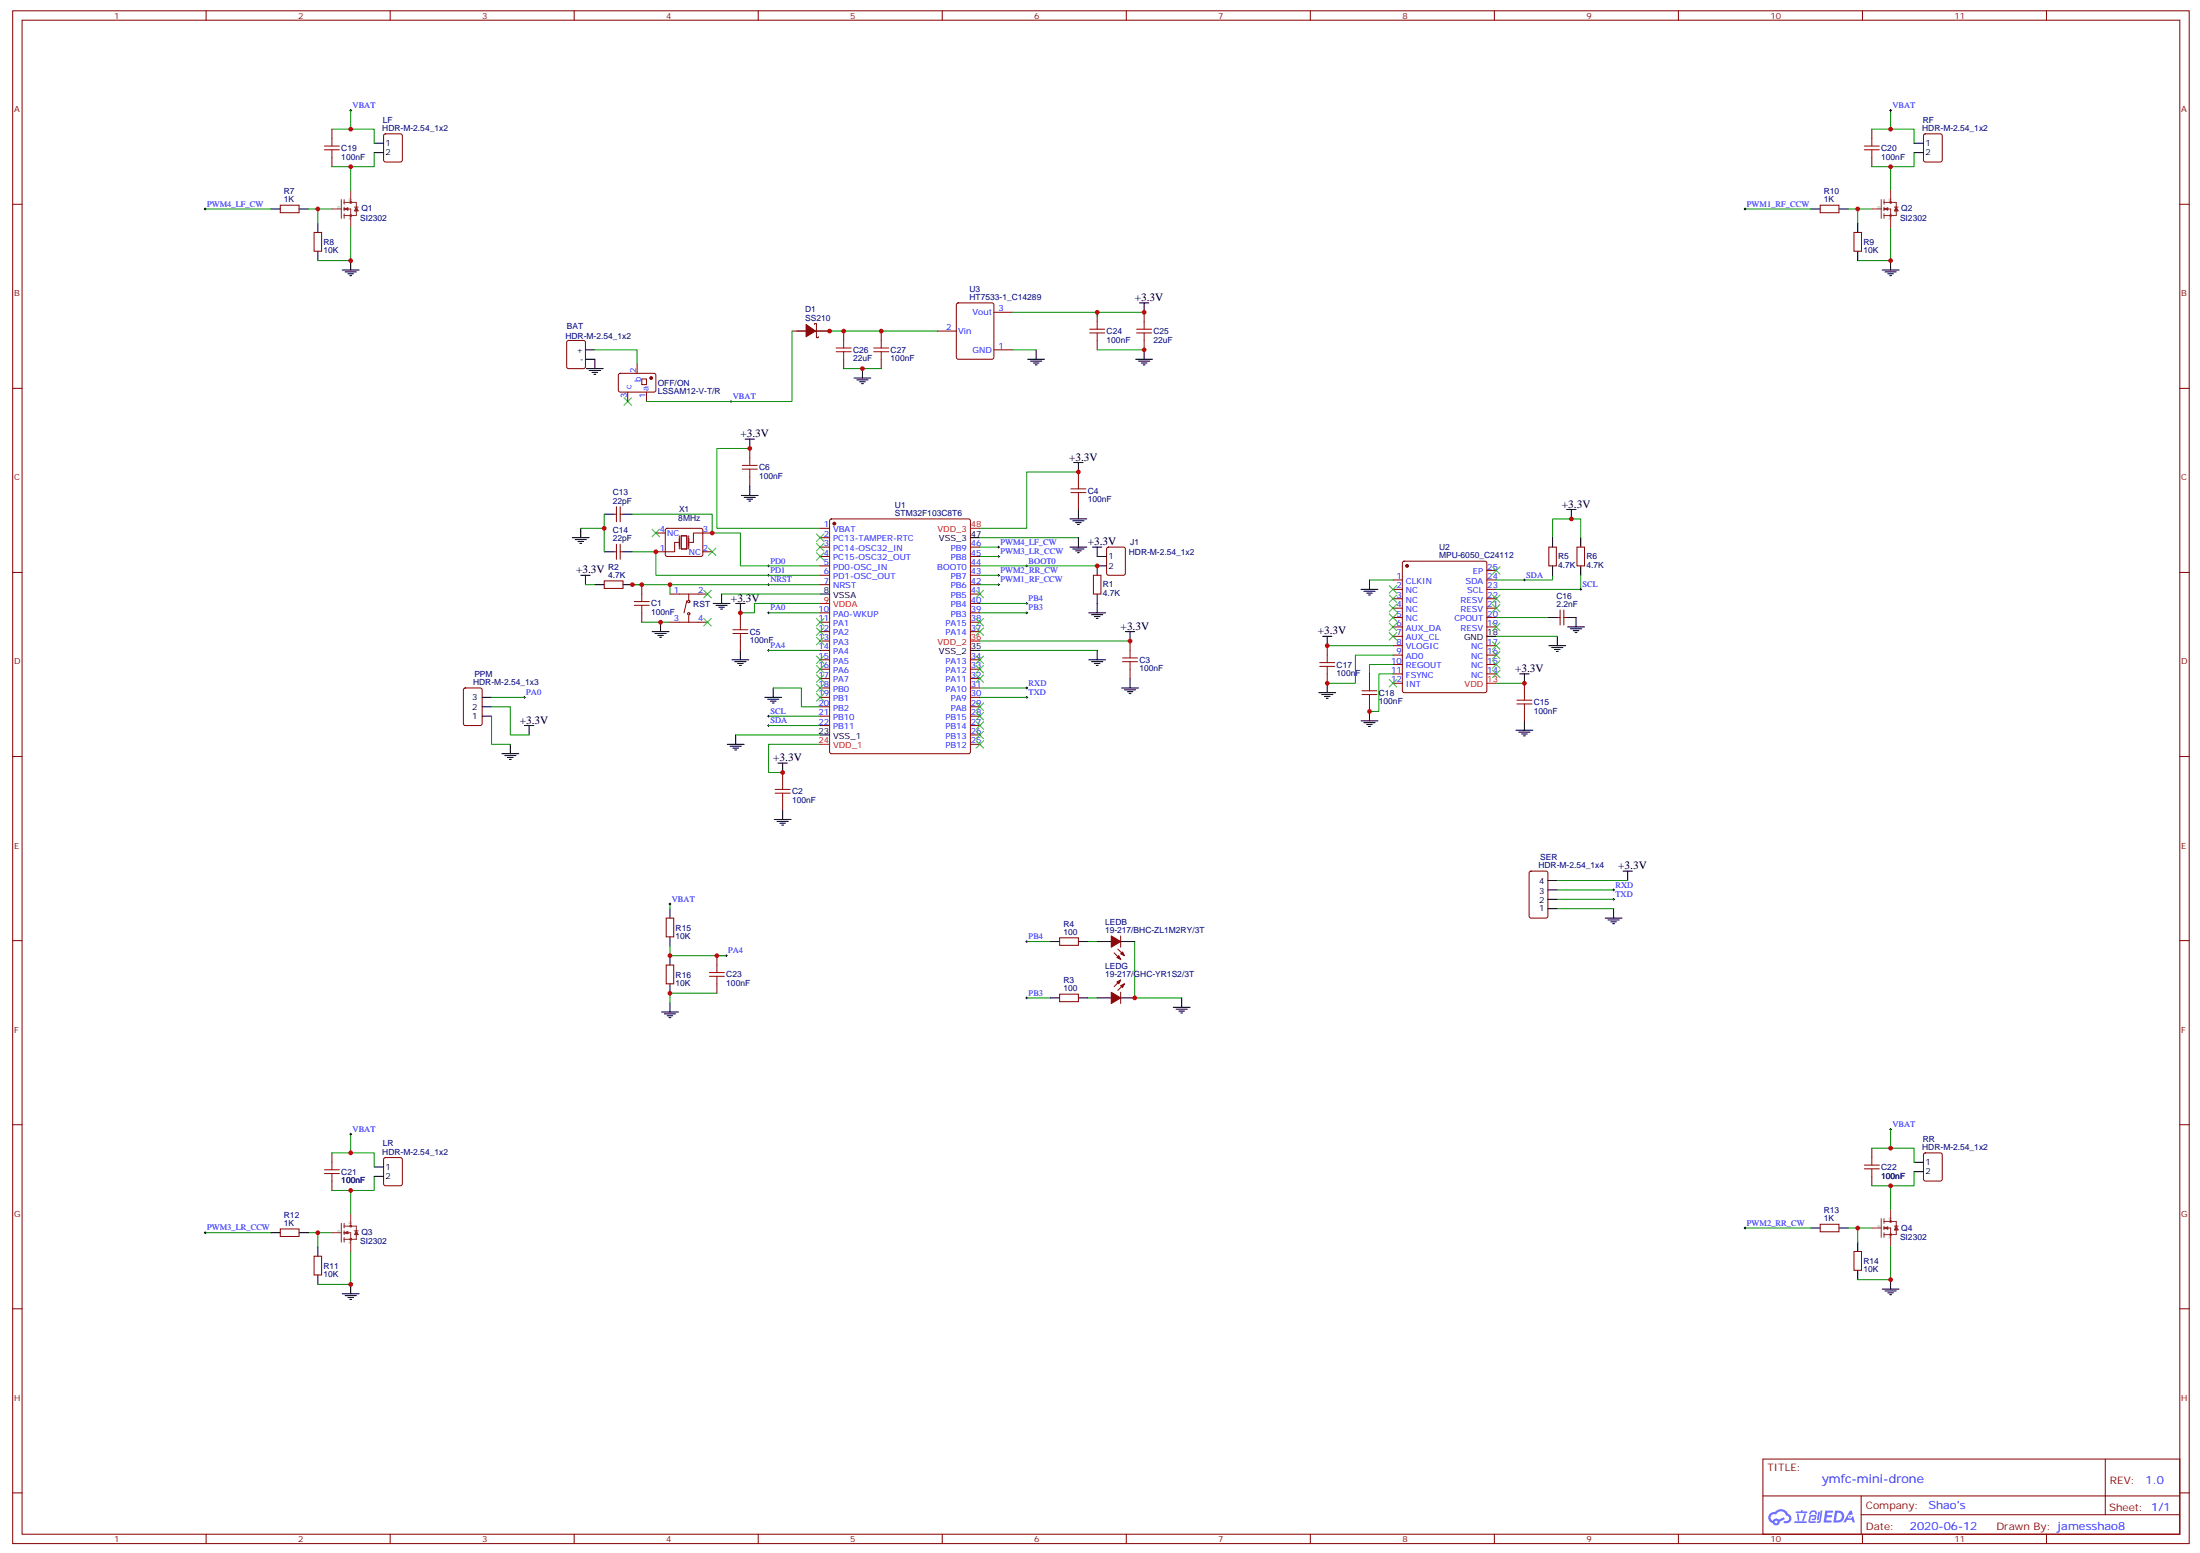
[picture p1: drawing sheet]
<svg xmlns="http://www.w3.org/2000/svg" width="827mm" height="583mm" viewBox="0 0 827 583" stroke-linecap="round" stroke-linejoin="round" font-family="sans-serif">
<g fill="none" stroke="#870000" stroke-width=".38">
<path d="M4.8 4.1h817.7v575.7h-817.7zM8.3 7.6h810.7v568.7h-810.7zM77.4 4.1v3.5M146.6 4.1v3.5M215.7 4.1v3.5M284.9 4.1v3.5M354 4.1v3.5M423.2 4.1v3.5M492.3 4.1v3.5M561.4 4.1v3.5M630.6 4.1v3.5M699.7 4.1v3.5"/>
<path d="M768.9 4.1v3.5M4.8 76.7h3.5M819 76.7h3.5M4.8 145.9h3.5M819 145.9h3.5M4.8 215h3.5M819 215h3.5M4.8 284.2h3.5M819 284.2h3.5M4.8 353.3h3.5M819 353.3h3.5M4.8 422.5h3.5"/>
<path d="M819 422.5h3.5M4.8 491.6h3.5M819 491.6h3.5M662.3 548h156.7v28.3h-156.7zM791 548.1v20.8M4.8 560.7h3.5M77.4 576.3v3.5M146.6 576.3v3.5M215.7 576.3v3.5M284.9 576.3v3.5M354 576.3v3.5M423.2 576.3v3.5"/>
<path d="M492.3 576.3v3.5M561.4 576.3v3.5M630.6 576.3v3.5M662.4 561.9h156.4M699.3 568.9h119.5M699.3 561.9v14.1M699.7 576.3v3.5M768.9 576.3v3.5M819 560.7h3.5"/>
</g>
<g fill="#5487ff">
<path d="M685.8 567.4l2.9 .2-.2 .5-1.9 .1-.2 .9h1.7l.3 .4-.4 .4h-1.7l-.2 1.2h1.9l.2 .4-.2 .3-2.9 .1z"/>
<path d="M695 567.4h.7l.4 1.4-.7 .3a.74 .74 0 0 0-1.1 .3 .74 .74 0 0 0 .5 1 .74 .74 0 0 0 1-.7l.5-.2 .6 2.3h-.9l-.2-.9h-1.8l-.5 .9h-1z"/>
<path d="M683.1 567.8h.6l-.4 3a.31 .31 0 0 1-.3 .2 .31 .31 0 0 1-.3-.3z"/>
<path d="M684 567.3h.7l-.6 4a.89 .89 0 0 1-.6 .7 .89 .89 0 0 1-.9-.3l.9-.4z"/>
<path d="M680.4 567.5l1.8-.1 .5 1.4h-.6l-.4-.9h-.9l-.6 .9h-.5z"/>
<path d="M680 569.2l1.9-.2a1.1 1.1 0 0 1 .4 1.1 1.1 1.1 0 0 1-.8 .9h-.6a.29 .29 0 0 1-.3-.3 .29 .29 0 0 1 .4-.3h.6l.2-.8-1.4 .1-.3 1.7h1.9a.29 .29 0 0 1 .3 .4 .29 .29 0 0 1-.4 .2h-1.9l-.5-.3z"/>
<path d="M674.2 571.4h4.4a.3 .3 0 0 1 .2 .4 .3 .3 0 0 1-.3 .2h-4.2z"/>
<path d="M677.9 568.5h.6a3.6 3.6 0 0 1-1.2 2.8l-.2-.3z"/>
<path d="M675.1 568.6h.6l.3 2.3-.2 .4-.4-.3z"/>
<path d="M674.7 567.7h1.9l.2-.5h.5l-.1 .5h1.6a.29 .29 0 0 1 .3 .3 .29 .29 0 0 1-.4 .3h-3.9z"/>
<path d="M689.4 567.4l-.6 4.5h1.5a2.27 2.27 0 0 0 2.6-2.3 2.27 2.27 0 0 0-2.7-2.2zM690.2 568.2a1.54 1.54 0 0 1 1.8 1.7 1.54 1.54 0 0 1-2.2 1.2z"/>
<path d="M665 568.5a2.09 2.09 0 0 0 1 3.6 1.37 1.37 0 0 0 1.6 .8 1.37 1.37 0 0 0 1.1-1.4l1.9-.9-.4-.7-1.9 .9a1.4 1.4 0 0 0-2.3 .4 1.32 1.32 0 0 1-.6-1.8 1.32 1.32 0 0 1 1.9-.5 2.02 2.02 0 0 1 2.1-1.2 2.02 2.02 0 0 1 1.7 1.6 1.09 1.09 0 0 1 1.1 1.3 1.09 1.09 0 0 1-1.6 .7 .41 .41 0 0 0-.5 .4 .41 .41 0 0 0 .4 .4 1.89 1.89 0 0 0 2.4-1.1 1.89 1.89 0 0 0-1.2-2.4 2.98 2.98 0 0 0-5-.7l-1 .2zM666.8 571.7a.52 .52 0 0 1 1 0 .52 .52 0 0 1-1 0z"/>
<circle cx="695" cy="569.7" r=".28"/>
</g>
<g fill="none" stroke="#870000" stroke-width=".38">
<path d="M124.7 48.5v3.5M124.7 59.1v3.5M144.3 50.5l.5-.2h5.7l.6 .4 .1 9.4-.5 .7-5.9 .1-.6-.5-.1-9.4zM703.3 48.5v3.5M703.3 59.1v3.5M722.9 50.5l.5-.2h5.6l.7 .4v9.4l-.4 .7-5.9 .1-.7-.5v-9.4zM105.3 77.1h7.1v2.8h-7.1zM683.9 77.1h7v2.8h-7zM118 87.3h2.8v7.1h-2.8zM696.6 87.3h2.8v7.1h-2.8zM359.5 114l.5-.2h12.7l.7 .4v20l-.4 .7h-13l-.6-.4-.1-20zM373.4 117.3h7.1"/>
<path d="M412.2 117.3v3.5M429.9 117.3v3.5M213.1 128.1l.5-.2h5.7l.6 .4 .1 9.5-.5 .6-5.9 .1-.6-.5-.1-9.4zM239.4 136.7v3.5M297.6 124.4h5.3M306 121.9v-.4h.7v5.3h.7v-.3M306.4 124.4h5.3M317 124.4v3.5M317 134.9v3.6M331.1 124.4v3.5M331.1 134.9v3.6M352.2 124.4h7.1"/>
<path d="M373.4 131.4h7.1M412.2 127.9v3.5M429.9 127.9v3.5M232.5 140.4l.5-.2 13 .1 .4 .6-.1 6-.6 .4-13-.1-.4-.6v-5.7zM235.8 147.3v3.5M241.1 142.3h1.8v2.2h-1.8zM242.9 147.3v3.5M281.7 168.5v3.5M281.7 179v3.6M405.2 177.3v3.5M230.5 193.1h1.1M231.6 190.3v5.7"/>
<path d="M233 190.3v5.7M233 193.1h1.1M250.2 198.6l.4-.2h12.7l.5 .2 .3 .5-.1 9.5-.7 .4h-12.9l-.5-.7v-9.2zM308.2 198.4h3.5M311.9 195.1l.5-.2h51.5l.6 .4 .1 87.1-.5 .6-51.7 .1-.7-.5v-87zM405.2 187.9v3.5M227 218.2h7.1v2.8h-7.1zM230.5 207.3h1.1M231.6 204.4v5.7M233 204.4v5.7M233 207.3h1.1M241.1 219.6v3.5"/>
<path d="M246.4 200.2h3.5M253.5 203.7v3.6h-7.1M264.1 207.3h3.5M267.6 200.2h-7.1v3.5M308.2 202h3.5M308.2 205.5h3.5M308.2 209h3.5M308.2 212.5h3.5M308.2 216.1h3.5M308.2 219.6h3.5M364.6 205.5h3.5M364.6 209h3.5"/>
<path d="M364.6 212.5h3.5M364.6 216.1h3.5M364.6 219.6h3.5M410.8 216.1h2.8v7h-2.8zM416 205.7l.5-.2h5.6l.6 .4 .1 9.5-.5 .6-5.8 .1-.7-.5-.1-9.4zM523.3 217.8h3.6M527.1 211l.5-.2h30.3l.7 .4v48.3l-.4 .6-30.6 .1-.7-.5v-48.2zM558.6 217.8h3.6M558.6 214.3h3.6M581.9 205.5h2.8v7h-2.8zM592.5 205.5h2.8v7h-2.8zM241.1 230.2v3.5"/>
<path d="M251.7 233.7h14.1M251.7 223.1h14.1M258.1 225.6l-1.1 4.6M258.8 223.1v2.5M258.8 231.2v2.5M278.2 230.2v3.5M308.2 230.2h3.5M308.2 233.7h3.5M308.2 237.2h3.5M364.6 230.2h3.5M364.6 233.7h3.5M364.6 237.2h3.5"/>
<path d="M364.6 226.7h3.5M364.6 223.1h3.5M523.3 221.4h3.6M523.3 224.9h3.6M523.3 228.4h3.6M523.3 232h3.6M523.3 235.5h3.6M523.3 239h3.6M558.6 221.4h3.6M558.6 224.9h3.6M558.6 228.4h3.6M558.6 232h3.6"/>
<path d="M558.6 235.5h3.6M585.1 232h1M586.1 229.1v5.7M587.6 232h1M587.6 229.1v5.7M174.3 258.6l.5-.2h5.6l.7 .4 .1 13-.5 .7h-5.9l-.6-.4-.1-13zM278.2 240.8v3.5M308.2 240.8h3.5M308.2 244.3h3.5M308.2 247.8h3.5M308.2 251.4h3.5M308.2 254.9h3.5"/>
<path d="M308.2 258.4h3.5M364.6 247.8h3.5M364.6 251.4h3.5M364.6 254.9h3.5M364.6 258.4h3.5M424.6 240.8v3.5M424.6 251.4v3.5M498.7 242.5v3.6M498.7 253.1v3.5M514.5 253.1v3.5M523.3 242.5h3.6M523.3 246.1h3.6"/>
<path d="M523.3 249.6h3.6M523.3 253.1h3.6M523.3 256.6h3.6M558.6 242.5h3.6M558.6 246.1h3.6M558.6 249.6h3.6M558.6 253.1h3.6M572.7 256.6v3.6M308.2 261.9h3.5M308.2 265.5h3.5M308.2 269h3.5M308.2 272.5h3.5"/>
<path d="M364.6 261.9h3.5M364.6 265.5h3.5M364.6 269h3.5M364.6 272.5h3.5M364.6 279.6h3.5M364.6 276h3.5M514.5 263.7v3.5M572.7 267.2v3.6M294 290.2v3.5M294 300.7v3.6M574.7 327.4l.5-.2h5.6l.7 .4 .1 16.5-.5 .7h-5.9l-.6-.4-.1-16.5zM250.3 344.8h2.8v7.1h-2.8z"/>
<path d="M269.3 359v3.5M398.1 352.2h7.1v2.9h-7.1zM418.6 357.9l2.4 2.5M420 356.5l2.5 2.5M421 351.5v4.3M250.3 362.5h2.8v7h-2.8zM269.3 369.5v3.6M398.1 373.4h7.1v2.8h-7.1zM421 368.1l-2.4 2.5M421 372.7v4.2M422.5 369.5l-2.5 2.5M124.7 433v3.6"/>
<path d="M144.3 435l.5-.2h5.7l.6 .4 .1 9.5-.5 .6-5.9 .1-.6-.5-.1-9.4zM703.3 431.3v3.5M722.9 433.2l.5-.2h5.6l.7 .5v9.4l-.4 .7h-5.9l-.7-.4v-9.5zM124.7 443.6v3.5M683.9 459.8h7v2.9h-7zM703.3 441.9v3.5M105.3 461.6h7.1v2.8h-7.1zM118 471.8h2.8v7.1h-2.8zM696.6 470.1h2.8v7h-2.8z"/>
<circle cx="258.8" cy="226" r=".44"/>
<circle cx="258.8" cy="230.5" r=".44"/>
</g>
<g fill="#870000" stroke="#870000" stroke-width=".38">
<path d="M417.5 372.7l3.5 2.1-3.5 2.1z"/>
<path d="M421 370.2l1.5-.7-.8 1.4z"/>
<path d="M419.6 368.8l1.4-.7-.7 1.4z"/>
<path d="M417.5 351.5l3.5 2.2-3.5 2.1z"/>
<path d="M421 358.2l.7-.7 .8 1.5z"/>
<path d="M419.6 359.7l.7-.7 .7 1.4z"/>
<path d="M302.9 121.9l3.5 2.5-3.5 2.1z"/>
<circle cx="313.4" cy="196.7" r=".53"/>
<circle cx="528.6" cy="212.5" r=".53"/>
<circle cx="244.7" cy="142" r=".53"/>
</g>
<g fill="none" stroke="#000" stroke-width=".38">
<path d="M131.4 41.5h.7M131.8 41.1v.7M140.6 53.8h3.5M140.6 57.3h3.5M710 41.5h.7M710.3 41.1v.7M719.1 53.8h3.6M719.1 57.3h3.6M76.7 78.5h.7M77.1 78.1v.7M101.8 78.5h3.5M112.4 78.5h3.5"/>
<path d="M655.3 78.5h.7M655.6 78.1v.7M680.3 78.5h3.6M690.9 78.5h3.5M119.4 83.8v3.5M119.4 94.4v3.5M131.8 97.9v3.5M698 83.8v3.5M698 94.4v3.5M710.3 97.9v3.5M128.6 101.4h6.3M129.6 102.1h4.3"/>
<path d="M130.7 102.8h2.1M131.4 103.5h.7M428.1 113.8h3.5M429.9 113.8v3.5M707.1 101.4h6.4M708.2 102.1h4.2M709.3 102.8h2.1M710 103.5h.7M220 134.9h3.5v3.6M220 131.4h3.5M220.3 138.5h6.4M221.4 139.2h4.2"/>
<path d="M222.4 139.9h2.1M324 138.5v3.5M386.1 134.9h6.4M387.2 135.6h4.2M388.2 136.3h2.1M388.9 137.1h.7M389.3 131.4v3.5M426.7 134.9h6.3M427.7 135.6h4.3M428.8 136.3h2.1M429.5 137.1h.7M429.9 131.4v3.5"/>
<path d="M223.1 140.6h.7M274.3 150.8h.7M274.6 150.5v.7M320.9 142h6.3M321.9 142.7h4.2M323 143.4h2.1M323.7 144.1h.7M279.9 164.9h3.6M281.7 164.9v3.6M403.4 173.7h3.5M405.2 173.7v3.6M218.2 198.4v3.6"/>
<path d="M227 193.1h3.5M234.1 193.1h3.5M278.5 186.1h6.4M279.6 186.8h4.2M280.6 187.5h2.2M281.3 188.2h.7M281.7 182.6v3.5M402 194.9h6.3M403 195.6h4.3M404.1 196.3h2.1M404.8 197h.7M405.2 191.4v3.5"/>
<path d="M588.6 191.4h3.5M590.4 191.4v3.5M215 202h6.4M216.1 202.7h4.2M217.1 203.4h2.2M217.8 204.1h.7M218.2 216.1h3.5M220 216.1v3.5M223.5 219.6h3.5M227 207.3h3.5M234.1 219.6h3.5M234.1 207.3h3.5"/>
<path d="M288.4 219.6h.7M288.4 216.1h.7M288.4 212.5h.7M288.7 212.2v.7M288.7 215.7v.7M288.7 219.3v.7M364.6 202h3.5M374.8 219.6h.7M374.8 216.1h.7M374.8 209h.7M374.8 205.5h.7M375.2 205.1v.7"/>
<path d="M375.2 208.7v.7M375.2 215.7v.7M375.2 219.3v.7M385.4 212.5h.7M385.8 212.2v.7M402 205.5h6.3M403 206.2h4.3M404.1 206.9h2.1M404.8 207.6h.7M405.2 202v3.5M410.5 205.5h3.5M412.2 205.5v3.5h3.5"/>
<path d="M415.7 212.5h-3.5v3.6M514.5 217.8v3.6M572.4 217.8h.7M572.7 217.5v.7M583.3 202v3.5M583.3 212.5v3.6M593.9 202v3.5M593.9 212.5v3.6M245 237.2h6.4M246.1 237.9h4.2M247.1 238.7h2.1M247.8 239.4h.7"/>
<path d="M248.2 233.7v3.5M267.9 226.7h6.4M269 227.4h4.2M270.1 228.1h2.1M270.8 228.8h.7M271.1 223.1v3.6M276.4 226.7h3.5M278.2 226.7v3.5M288.4 230.2h.7M288.7 229.8v.7M308.2 223.1h3.5M385.4 230.2h.7"/>
<path d="M385.4 226.7h.7M385.8 226.3v.7M385.8 229.8v.7M409 230.2h6.4M410.1 230.9h4.2M411.2 231.6h2.1M411.9 232.3h.7M412.2 223.1v7.1M422.8 237.2h3.5M424.6 237.2v3.6M496.9 239h3.5M498.7 239v3.5"/>
<path d="M511.4 221.4h6.3M512.4 222.1h4.2M513.5 222.8h2.1M514.2 223.5h.7M558.6 239h3.6M581.6 232h3.5M585.1 239v3.5M588.6 232h3.5v3.5M589 235.5h6.3M590 236.2h4.3M591.1 236.9h2.1M591.8 237.6h.7"/>
<path d="M593.5 221.4h.8M593.9 221v.7M275 247.8h6.3M276 248.5h4.3M277.1 249.2h2.1M277.8 249.9h.7M278.2 244.3v3.5M288.4 244.3h.7M288.7 243.9v.8M290.5 258.4v3.5M364.6 244.3h3.5M385.4 258.4h.7"/>
<path d="M385.8 258.1v.7M409 247.8h6.4M410.1 248.5h4.2M411.2 249.2h2.1M411.9 249.9h.7M412.2 244.3v3.5M421.4 258.4h6.3M422.5 259.1h4.2M423.5 259.8h2.1M424.6 254.9v3.5M498.7 256.6v3.6M571 253.1h3.5"/>
<path d="M572.7 253.1v3.5M581.9 242.5h6.4M583 243.2h4.2M584 243.9h2.1M584.7 244.7h.7M181.2 261.9h3.5M181.2 269h3.5M181.2 265.5h3.5M191.7 279.6v3.5M196.7 261.9h.7M197 272.5h3.6M197 261.6v.7"/>
<path d="M198.8 272.5v3.5M273.2 279.6h6.4M276.4 276v3.6M287.3 261.9h6.4M288.4 269h.7M288.4 272.5h.7M288.4 262.6h4.2M288.7 268.6v.7M288.7 272.2v.7M289.5 263.3h2.1M290.2 264.1h.7M308.2 276h3.5"/>
<path d="M385.4 261.9h.7M385.8 261.6v.7M424.2 260.5h.7M495.5 260.2h6.3M496.5 260.9h4.3M497.6 261.6h2.1M498.3 262.3h.7M511.4 270.8h6.3M512.4 271.5h4.2M513.5 272.2h2.1M514.2 272.9h.7M514.5 267.2v3.6"/>
<path d="M569.6 274.3h6.3M570.6 275h4.3M571.7 275.7h2.1M572.4 276.4h.7M572.7 270.8v3.5M188.6 283.1h6.3M189.6 283.8h4.3M190.7 284.5h2.1M191.4 285.2h.7M274.3 280.3h4.2M275.3 281h2.2M276 281.7h.8"/>
<path d="M292.3 286.6h3.5M294 286.6v3.6M290.9 307.8h6.3M291.9 308.5h4.3M293 309.2h2.1M293.7 309.9h.7M294 304.3v3.5M251.4 339.5h.7M251.7 339.2v.7M581.6 337.8h3.5M581.6 334.3h3.5M581.6 330.7h3.5"/>
<path d="M605.9 337.8h.7M605.9 334.3h.7M606.2 333.9v.7M606.2 337.4v.7M609.8 327.2h3.5M611.5 327.2v3.5M251.7 341.3v3.5M251.7 351.9v3.5M251.7 359v3.5M272.5 359h.7M272.9 358.6v.7M385.4 353.7h.7"/>
<path d="M385.8 353.3v.7M394.6 353.7h3.5M405.2 353.7h3.5M412.2 353.7h5.3M421 353.7h5.3M581.6 341.3h3.5M603.1 344.8h6.3M604.1 345.5h4.3M605.2 346.3h2.1M605.9 347h.7M606.2 341.3v3.5M251.7 369.5v3.6"/>
<path d="M251.7 376.6v3.5M385.4 374.8h.7M385.8 374.5v.7M394.6 374.8h3.5M405.2 374.8h3.5M412.2 374.8h5.3M421 374.8h5.3M440.8 378.4h6.3M441.9 379.1h4.2M442.9 379.8h2.1M444 374.8v3.6M248.5 380.1h6.4"/>
<path d="M249.6 380.8h4.2M250.6 381.5h2.2M251.4 382.2h.7M443.6 380.5h.7M131.4 426h.7M131.8 425.6v.7M140.6 438.3h3.5M710 424.2h.7M710.3 423.9v.7M719.1 436.6h3.6M140.6 441.9h3.5M719.1 440.1h3.6"/>
<path d="M76.7 463h.7M77.1 462.7v.7M101.8 463h3.5M112.4 463h3.5M119.4 468.3v3.5M119.4 478.9v3.5M655.3 461.3h.7M655.6 460.9v.7M680.3 461.3h3.6M690.9 461.3h3.5M698 466.5v3.6M698 477.1v3.6"/>
<path d="M128.6 486h6.3M129.6 486.7h4.3M130.7 487.4h2.1M131.4 488.1h.7M131.8 482.4v3.6M707.1 484.2h6.4M708.2 484.9h4.2M709.3 485.6h2.1M710 486.3h.7M710.3 480.7v3.5"/>
</g>
<path d="M364.6 198.4h3.5M308.2 226.7h3.5M364.6 240.8h3.5M558.6 256.6h3.6M308.2 279.6h3.5" fill="none" stroke="#f00" stroke-width=".38"/>
<g fill="none" stroke="#008700" stroke-width=".38">
<path d="M124.7 48.5h15.9v5.3M131.8 41.5v7M140.6 57.3v5.3h-15.9M703.3 48.5h15.8v5.3M710.3 41.5v7M719.1 57.3v5.3h-15.8M77.1 78.5h24.7M115.9 78.5h8.8M119.4 78.5v5.3M131.8 62.6v8.8M655.6 78.5h24.7M694.4 78.5h8.9"/>
<path d="M698 78.5v5.3M710.3 62.6v8.8M131.8 85.5v12.4h-12.4M710.3 85.5v12.4h-12.3M380.5 117.3h31.7M429.9 117.3h-17.7v1.8M223.5 131.4h15.9v5.3M297.6 124.4v26.4h-54.7M299.3 124.4h52.9M317 138.5h14.1M380.5 131.4h8.8M412.2 131.4h17.7"/>
<path d="M281.7 168.5h-12.4v29.9h38.9M405.2 177.3h-19.4v21.1h-17.7M218.2 198.4h8.8M227 193.1v14.2M237.6 193.1h30v7.1h10.6v12.3h30M220 219.6h3.5M237.6 207.3h8.8v8.8h61.8M237.6 219.6h70.6M251.7 219.6v3.5M368.1 202h37.1M368.1 219.6h7.1M368.1 216.1h7.1"/>
<path d="M368.1 209h7.1M368.1 205.5h7.1M368.1 212.5h44.1M514.5 217.8h8.8M583.3 216.1v1.7h-21.1M583.3 202v-7.1h10.6v7.1M593.9 216.1v5.3h-31.7M241.1 233.7h10.6M271.1 223.1h37.1M288.7 230.2h19.5M308.2 226.7h-24.7v3.5h-5.3M368.1 230.2h17.7"/>
<path d="M368.1 226.7h17.7M562.2 232h19.4M562.2 239h22.9M288.7 244.3h19.5M290.5 258.4h10.6v7.1h7.1M368.1 244.3h44.1M368.1 240.8h56.5M368.1 258.4h17.7M498.7 242.5h24.6M523.3 246.1h-14.1v10.5h-10.5M523.3 249.6h-8.8v3.5M523.3 253.1h-5.2v14.1h-3.6"/>
<path d="M562.2 256.6h10.5M184.7 269v10.6h7M184.7 265.5h7v10.5h7.1M184.7 261.9h12.3M276.4 276h31.8M288.7 269h19.5M288.7 272.5h19.5M308.2 279.6h-19.5v10.6h5.3M368.1 261.9h17.7M251.7 339.5v1.8M585.1 330.7h26.4M585.1 337.8h21.1"/>
<path d="M585.1 334.3h21.1M251.7 355.4v3.6h21.2h-3.6M385.8 353.7h8.8M408.7 353.7h3.5M426.3 353.7v21.1h17.7M585.1 341.3h21.1M269.3 373.1h-17.6v3.5M385.8 374.8h8.8M408.7 374.8h3.5M124.7 433h15.9v5.3M131.8 426v7M703.3 431.3h15.8v5.3"/>
<path d="M710.3 424.2v7.1M131.8 447.1v8.9M140.6 441.9v5.2h-15.9M710.3 445.4v8.8M719.1 440.1v5.3h-15.8M77.1 463h24.7M115.9 463h8.8M119.4 463v5.3M131.8 470.1v12.3h-12.4M655.6 461.3h24.7M694.4 461.3h8.9M698 461.3v5.2"/>
<path d="M710.3 468.3v12.4h-12.3"/>
</g>
<g fill="none" stroke="#3c3" stroke-width=".38">
<path d="M234.4 149.4l2.8 2.8M237.2 149.4l-2.8 2.8M245 198.8l2.8 2.8M247.8 198.8l-2.8 2.8M266.2 205.8l2.8 2.9M269 205.8l-2.8 2.9M306.7 200.6l2.9 2.8M306.7 204.1l2.9 2.8M306.7 207.6l2.9 2.8M309.6 200.6l-2.9 2.8M309.6 204.1l-2.9 2.8M309.6 207.6l-2.9 2.8"/>
<path d="M521.9 220l2.9 2.8M524.8 220l-2.9 2.8M560.7 212.9l2.9 2.8M563.6 212.9l-2.9 2.8M264.4 221.7l2.8 2.8M264.4 232.3l2.8 2.8M267.2 221.7l-2.8 2.8M267.2 232.3l-2.8 2.8M306.7 232.3l2.9 2.8M306.7 235.8l2.9 2.9M306.7 239.4l2.9 2.8M309.6 232.3l-2.9 2.8"/>
<path d="M309.6 235.8l-2.9 2.9M309.6 239.4l-2.9 2.8M366.7 235.8l2.8 2.9M366.7 232.3l2.8 2.8M366.7 221.7l2.8 2.8M369.5 235.8l-2.8 2.9M369.5 232.3l-2.8 2.8M369.5 221.7l-2.8 2.8M521.9 223.5l2.9 2.8M521.9 227l2.9 2.8M521.9 230.5l2.9 2.9M521.9 234.1l2.9 2.8"/>
<path d="M521.9 237.6l2.9 2.8M524.8 223.5l-2.9 2.8M524.8 227l-2.9 2.8M524.8 230.5l-2.9 2.9M524.8 234.1l-2.9 2.8M524.8 237.6l-2.9 2.8M560.7 223.5l2.9 2.8M560.7 227l2.9 2.8M560.7 234.1l2.9 2.8M563.6 223.5l-2.9 2.8M563.6 227l-2.9 2.8M563.6 234.1l-2.9 2.8"/>
<path d="M306.7 246.4l2.9 2.8M306.7 249.9l2.9 2.9M306.7 253.5l2.9 2.8M306.7 257l2.9 2.8M309.6 246.4l-2.9 2.8M309.6 249.9l-2.9 2.9M309.6 253.5l-2.9 2.8M309.6 257l-2.9 2.8M366.7 253.5l2.8 2.8M366.7 249.9l2.8 2.9M366.7 246.4l2.8 2.8M369.5 253.5l-2.8 2.8"/>
<path d="M369.5 249.9l-2.8 2.9M369.5 246.4l-2.8 2.8M521.9 255.2l2.9 2.9M524.8 255.2l-2.9 2.9M560.7 241.1l2.9 2.8M560.7 244.7l2.9 2.8M560.7 248.2l2.9 2.8M560.7 251.7l2.9 2.8M563.6 241.1l-2.9 2.8M563.6 244.7l-2.9 2.8M563.6 248.2l-2.9 2.8M563.6 251.7l-2.9 2.8"/>
<path d="M306.7 260.5l2.9 2.8M309.6 260.5l-2.9 2.8M366.7 264.1l2.8 2.8M366.7 267.6l2.8 2.8M366.7 271.1l2.8 2.8M366.7 274.6l2.8 2.9M366.7 278.2l2.8 2.8M369.5 264.1l-2.8 2.8M369.5 267.6l-2.8 2.8M369.5 271.1l-2.8 2.8M369.5 274.6l-2.8 2.9M369.5 278.2l-2.8 2.8"/>
</g>
<g fill="none" stroke="#a10000" stroke-width=".38">
<path d="M121.9 56.3h5.6M121.9 54.9h5.6M124.7 52v2.9M124.7 56.3v2.8M700.4 56.3h5.7M700.4 54.9h5.7M703.3 52v2.9M703.3 56.3v2.8M314.1 132.1h5.7M314.1 130.7h5.7M317 127.9v2.8M317 132.1v2.8"/>
<path d="M328.3 132.1h5.6M328.3 130.7h5.6M331.1 127.9v2.8M331.1 132.1v2.8M409.4 125.1h5.6M409.4 123.6h5.6M412.2 120.8v2.8M412.2 125.1v2.8M427 125.1h5.7M427 123.6h5.7M429.9 120.8v2.8M429.9 125.1v2.8"/>
<path d="M278.9 176.2h5.6M278.9 174.8h5.6M281.7 172v2.8M281.7 176.2v2.8M402.3 185h5.7M402.3 183.6h5.7M405.2 180.8v2.8M405.2 185v2.9M238.3 227.4h5.6M238.3 226h5.6M241.1 223.1v2.9M241.1 227.4v2.8"/>
<path d="M275.3 237.9h5.7M275.3 236.5h5.7M278.2 233.7v2.8M278.2 237.9v2.9M421.7 248.5h5.7M421.7 247.1h5.7M424.6 244.3v2.8M424.6 248.5v2.9M495.8 250.3h5.7M495.8 248.9h5.7M498.7 246.1v2.8M498.7 250.3v2.8"/>
<path d="M511.7 259.5h5.6M514.5 256.6v2.9M511.7 260.9h5.6M514.5 260.9v2.8M569.9 264.4h5.7M569.9 263h5.7M572.7 260.2v2.8M572.7 264.4v2.8M291.2 297.9h5.7M291.2 296.5h5.7M294 293.7v2.8M294 297.9v2.8"/>
<path d="M266.5 366.7h5.7M266.5 365.3h5.7M269.3 362.5v2.8M269.3 366.7v2.8M121.9 439.4h5.6M124.7 436.6v2.8M700.4 439h5.7M700.4 437.6h5.7M703.3 434.8v2.8M703.3 439v2.9M121.9 440.8h5.6M124.7 440.8v2.8"/>
</g>
<g fill="none" stroke="#8c2424" stroke-width=".38">
<path d="M124.7 78.5h3.5M128.2 75v7M129.3 76h4.6v2.5M129.3 78.5h2.5v7M129.3 75v1.7M129.3 77.8v1.4M129.3 78.5l1.4 .3M130 78.5l.7 .3M130.7 78.1l-1.4 .4M130.7 78.1v.7M130.7 78.1l-1.1 .4 1.1 .3M131.8 71.4v4.6"/>
<path d="M133.2 77.8h1.4M133.9 78.8v2.2h-4.6M133.9 77.8l.7 1.4h-1.4zM133.9 78.5l.3 .7M133.9 78.5l-.4 .7M133.9 78.5l.3 .3M133.9 78.5l-.4 .3M703.3 78.5h3.5M706.8 75v7M707.8 76h4.6v2.5M707.8 78.5h2.5v7M707.8 75v1.7"/>
<path d="M707.8 77.8v1.4M707.8 78.5l1.5 .3M708.6 78.5l.7 .3M709.3 78.1l-1.5 .4M709.3 78.1v.7M709.3 78.1l-1.1 .4 1.1 .3M710.3 71.4v4.6M711.7 77.8h1.4M712.4 78.8v2.2h-4.6M712.4 77.8l.7 1.4h-1.4zM712.4 78.5l.4 .7M712.4 78.5l-.3 .7"/>
<path d="M712.4 78.5l.4 .3M712.4 78.5l-.3 .3M129.3 80.3v1.7M707.8 80.3v1.7M128.2 459.5v7M129.3 459.5v1.8M131.8 456v4.6M706.8 457.7v7.1M707.8 458.8h4.6v2.5M707.8 457.7v1.8M710.3 454.2v4.6M124.7 463h3.5"/>
<path d="M129.3 460.6h4.6v2.4M129.3 463h2.5v7.1M129.3 462.3v1.4M129.3 464.8v1.7M129.3 463l1.4 .4M130 463l.7 .4M130.7 462.7v.7M130.7 462.7l-1.4 .3M130.7 462.7l-1.1 .3 1.1 .4M133.2 462.3h1.4M133.9 463.4v2.1h-4.6M133.9 462.3l.7 1.4h-1.4z"/>
<path d="M133.9 463l.3 .7M133.9 463l-.4 .7M133.9 463l.3 .4M133.9 463l-.4 .4M703.3 461.3h3.5M707.8 461.3h2.5v7M707.8 460.6v1.4M707.8 463v1.8M707.8 461.3l1.5 .3M708.6 461.3l.7 .3M709.3 460.9v.7M709.3 460.9l-1.5 .4"/>
<path d="M709.3 460.9l-1.1 .4 1.1 .3M711.7 460.6h1.4M712.4 461.6v2.1h-4.6M712.4 460.6l.7 1.4h-1.4zM712.4 461.3l.4 .7M712.4 461.3l-.3 .7M712.4 461.3l.4 .3M712.4 461.3l-.3 .3"/>
<circle cx="131.8" cy="76" r=".35"/>
<circle cx="710.3" cy="76" r=".35"/>
<circle cx="131.8" cy="81" r=".35"/>
<circle cx="710.3" cy="81" r=".35"/>
<circle cx="710.3" cy="458.8" r=".35"/>
<circle cx="131.8" cy="460.6" r=".35"/>
<circle cx="131.8" cy="465.5" r=".35"/>
<circle cx="710.3" cy="463.7" r=".35"/>
</g>
<path d="M253.5 203.7h1.7M255.2 201.3v4.9M255.9 201.3h2.2v4.9h-2.2zM258.8 201.3v4.9M258.8 203.7h1.7" fill="none" stroke="#870012" stroke-width=".38"/>
<g fill="#c00">
<circle cx="311.7" cy="124.4" r=".88"/>
<circle cx="429.9" cy="117.3" r=".88"/>
<circle cx="429.9" cy="131.4" r=".88"/>
<circle cx="426.3" cy="374.8" r=".88"/>
<circle cx="246.4" cy="207.3" r=".88"/>
<circle cx="251.7" cy="373.1" r=".88"/>
<circle cx="251.7" cy="359" r=".88"/>
<circle cx="269.3" cy="359" r=".88"/>
<circle cx="131.8" cy="433" r=".88"/>
<circle cx="131.8" cy="482.4" r=".88"/>
<circle cx="119.4" cy="463" r=".88"/>
<circle cx="131.8" cy="447.1" r=".88"/>
<circle cx="131.8" cy="62.6" r=".88"/>
<circle cx="119.4" cy="78.5" r=".88"/>
<circle cx="131.8" cy="97.9" r=".88"/>
<circle cx="131.8" cy="48.5" r=".88"/>
<circle cx="412.2" cy="212.5" r=".88"/>
<circle cx="281.7" cy="168.5" r=".88"/>
<circle cx="405.2" cy="177.3" r=".88"/>
<circle cx="294" cy="290.2" r=".88"/>
<circle cx="227" cy="198.4" r=".88"/>
<circle cx="248.2" cy="233.7" r=".88"/>
<circle cx="241.1" cy="219.6" r=".88"/>
<circle cx="251.7" cy="219.6" r=".88"/>
<circle cx="424.6" cy="240.8" r=".88"/>
<circle cx="278.2" cy="230.2" r=".88"/>
<circle cx="237.6" cy="219.6" r=".88"/>
<circle cx="514.5" cy="267.2" r=".88"/>
<circle cx="590.4" cy="194.9" r=".88"/>
<circle cx="572.7" cy="256.6" r=".88"/>
<circle cx="498.7" cy="242.5" r=".88"/>
<circle cx="498.7" cy="256.6" r=".88"/>
<circle cx="710.3" cy="48.5" r=".88"/>
<circle cx="710.3" cy="62.6" r=".88"/>
<circle cx="698" cy="78.5" r=".88"/>
<circle cx="710.3" cy="97.9" r=".88"/>
<circle cx="710.3" cy="431.3" r=".88"/>
<circle cx="710.3" cy="480.7" r=".88"/>
<circle cx="698" cy="461.3" r=".88"/>
<circle cx="710.3" cy="445.4" r=".88"/>
<circle cx="331.1" cy="124.4" r=".88"/>
<circle cx="412.2" cy="117.3" r=".88"/>
<circle cx="324" cy="138.5" r=".88"/>
<circle cx="267.6" cy="200.2" r=".88"/>
<circle cx="317" cy="124.4" r=".88"/>
</g>
<text font-size="4.6" fill="#00f" x="684.4" y="557.1">ymfc-mini-drone</text>
<g font-size="4.2">
<text x="426.3" y="113.1">+3.3V</text>
<text x="278.2" y="164.2">+3.3V</text>
<text x="401.6" y="173">+3.3V</text>
<text x="586.8" y="190.7">+3.3V</text>
<text x="408.7" y="204.8">+3.3V</text>
<text x="216.4" y="215.4">+3.3V</text>
<text x="274.6" y="226">+3.3V</text>
<text x="421" y="236.5">+3.3V</text>
<text x="495.1" y="238.3">+3.3V</text>
<text x="569.2" y="252.4">+3.3V</text>
<text x="195.3" y="271.8">+3.3V</text>
<text x="290.5" y="285.9">+3.3V</text>
<text x="608" y="326.5">+3.3V</text>
</g>
<g font-size="4.2" fill="#00f">
<text x="806.1" y="557.3">1.0</text>
<text x="724.5" y="566.9">Shao's</text>
<text x="717.6" y="574.7">2020-06-12</text>
</g>
<g font-size="3.9" fill="#800">
<text x="664.1" y="552.6">TITLE:</text>
<text x="792.7" y="557.3">REV:</text>
<text x="701" y="566.8">Company:</text>
<text x="792.4" y="567.4">Sheet: 1/1</text>
<text x="701" y="574.5">Date:</text>
<text x="750" y="574.6">Drawn By: jamesshao8</text>
</g>
<g font-size="3.2" fill="#800">
<text x="42.9" y="7.1">1</text>
<text x="112" y="7.1">2</text>
<text x="181.2" y="7.1">3</text>
<text x="250.3" y="7.1">4</text>
<text x="319.4" y="7.1">5</text>
<text x="388.6" y="7.1">6</text>
<text x="457.7" y="7.1">7</text>
<text x="526.9" y="7.1">8</text>
<text x="596" y="7.1">9</text>
<text x="665.2" y="7.1">10</text>
<text x="734.3" y="7.1">11</text>
<text x="5.3" y="42.2">A</text>
<text x="819.5" y="42.2">A</text>
<text x="5.3" y="111.3">B</text>
<text x="819.5" y="111.3">B</text>
<text x="5.3" y="180.4">C</text>
<text x="819.5" y="180.4">C</text>
<text x="5.3" y="249.6">D</text>
<text x="819.5" y="249.6">D</text>
<text x="5.3" y="318.7">E</text>
<text x="819.5" y="318.7">E</text>
<text x="5.3" y="387.9">F</text>
<text x="819.5" y="387.9">F</text>
<text x="5.3" y="457">G</text>
<text x="819.5" y="457">G</text>
<text x="5.3" y="526.2">H</text>
<text x="819.5" y="526.2">H</text>
<text x="42.9" y="579.3">1</text>
<text x="112" y="579.3">2</text>
<text x="181.2" y="579.3">3</text>
<text x="250.3" y="579.3">4</text>
<text x="319.4" y="579.3">5</text>
<text x="388.6" y="579.3">6</text>
<text x="457.7" y="579.3">7</text>
<text x="526.9" y="579.3">8</text>
<text x="596" y="579.3">9</text>
<text x="665.2" y="579.3">10</text>
<text x="734.3" y="579.3">11</text>
</g>
<g font-size="3.2" fill="#00f">
<text x="132.5" y="40.6">VBAT</text>
<text x="711" y="40.6">VBAT</text>
<text x="77.8" y="77.6">PWM4_LF_CW</text>
<text x="656.3" y="77.6">PWM1_RF_CCW</text>
<text x="365.4" y="118.4">Vout</text>
<text x="375.2" y="116.9">3</text>
<text x="355.5" y="124">2</text>
<text x="360" y="125.4">Vin</text>
<text x="375.2" y="131.1">1</text>
<text x="365.4" y="132.5">GND</text>
<text x="239" y="140.1" transform="rotate(-90 239 140.1)">2</text>
<text x="240.8" y="143.5" transform="rotate(-90 240.8 143.5)">b</text>
<text x="235.5" y="149.5" transform="rotate(-90 235.5 149.5)">3</text>
<text x="237.2" y="146" transform="rotate(-90 237.2 146)">c</text>
<text x="242.5" y="149.5" transform="rotate(-90 242.5 149.5)">1</text>
<text x="243.6" y="146.7" transform="rotate(-90 243.6 146.7)">a</text>
<text x="275.3" y="149.9">VBAT</text>
<text x="247.9" y="199.8">4</text>
<text x="250.6" y="201.3">NC</text>
<text x="264.1" y="199.8">3</text>
<text x="309.5" y="198.1">1</text>
<text x="309.5" y="201.6">2</text>
<text x="313" y="199.8">VBAT</text>
<text x="313" y="203.4">PC13-TAMPER-RTC</text>
<text x="247.9" y="206.9">1</text>
<text x="258.8" y="208.3">NC</text>
<text x="264.1" y="206.9">2</text>
<text x="309.5" y="205.1">3</text>
<text x="309.5" y="208.7">4</text>
<text x="313" y="206.9">PC14-OSC32_IN</text>
<text x="357.2" y="206.9">PB9</text>
<text x="364.8" y="208.7">45</text>
<text x="364.8" y="205.1">46</text>
<text x="375.9" y="208.1">PWM3_LR_CCW</text>
<text x="375.9" y="204.6">PWM4_LF_CW</text>
<text x="289.5" y="211.7">PD0</text>
<text x="289.5" y="215.2">PD1</text>
<text x="309.5" y="212.2">5</text>
<text x="309.5" y="215.7">6</text>
<text x="313" y="210.4">PC15-OSC32_OUT</text>
<text x="313" y="214">PD0-OSC_IN</text>
<text x="352.1" y="214">BOOT0</text>
<text x="357.2" y="210.4">PB8</text>
<text x="364.8" y="215.7">43</text>
<text x="364.8" y="212.2">44</text>
<text x="375.9" y="215.2">PWM2_RR_CW</text>
<text x="386.5" y="211.7">BOOT0</text>
<text x="553.4" y="215.7">EP</text>
<text x="558.8" y="214">25</text>
<text x="289.5" y="218.7">NRST</text>
<text x="309.5" y="219.3">7</text>
<text x="313" y="217.5">PD1-OSC_OUT</text>
<text x="313" y="221">NRST</text>
<text x="357.2" y="221">PB6</text>
<text x="357.2" y="217.5">PB7</text>
<text x="364.8" y="219.3">42</text>
<text x="375.9" y="218.7">PWM1_RF_CCW</text>
<text x="524.7" y="217.5">1</text>
<text x="524.7" y="221">2</text>
<text x="528.2" y="219.3">CLKIN</text>
<text x="550.5" y="219.3">SDA</text>
<text x="558.8" y="221">23</text>
<text x="558.8" y="217.5">24</text>
<text x="573.4" y="217">SDA</text>
<text x="594.6" y="220.5">SCL</text>
<text x="253.2" y="222.8">1</text>
<text x="262.3" y="222.8">2</text>
<text x="357.2" y="224.5">PB5</text>
<text x="364.8" y="226.3">40</text>
<text x="364.8" y="222.8">41</text>
<text x="386.5" y="225.8">PB4</text>
<text x="524.7" y="224.5">3</text>
<text x="528.2" y="222.8">NC</text>
<text x="528.2" y="226.3">NC</text>
<text x="548.8" y="226.3">RESV</text>
<text x="551.2" y="222.8">SCL</text>
<text x="558.8" y="224.5">22</text>
<text x="253.2" y="233.4">3</text>
<text x="262.3" y="233.4">4</text>
<text x="289.5" y="229.3">PA0</text>
<text x="307.5" y="229.8">10</text>
<text x="307.5" y="233.4">11</text>
<text x="313" y="231.6">PA0-WKUP</text>
<text x="357.2" y="231.6">PB3</text>
<text x="357.2" y="228.1">PB4</text>
<text x="364.8" y="233.4">38</text>
<text x="364.8" y="229.8">39</text>
<text x="386.5" y="229.3">PB3</text>
<text x="524.7" y="228.1">4</text>
<text x="524.7" y="231.6">5</text>
<text x="528.2" y="229.8">NC</text>
<text x="528.2" y="233.4">NC</text>
<text x="546.4" y="233.4">CPOUT</text>
<text x="548.8" y="229.8">RESV</text>
<text x="558.8" y="231.6">20</text>
<text x="558.8" y="228.1">21</text>
<text x="307.5" y="236.9">12</text>
<text x="313" y="235.1">PA1</text>
<text x="313" y="238.7">PA2</text>
<text x="355.2" y="238.7">PA14</text>
<text x="355.2" y="235.1">PA15</text>
<text x="364.8" y="236.9">37</text>
<text x="524.7" y="235.1">6</text>
<text x="524.7" y="238.7">7</text>
<text x="528.2" y="236.9">AUX_DA</text>
<text x="548.8" y="236.9">RESV</text>
<text x="558.8" y="235.1">19</text>
<text x="289.5" y="243.4">PA4</text>
<text x="307.5" y="240.4">13</text>
<text x="307.5" y="243.9">14</text>
<text x="313" y="242.2">PA3</text>
<text x="313" y="245.7">PA4</text>
<text x="524.7" y="242.2">8</text>
<text x="524.7" y="245.7">9</text>
<text x="528.2" y="240.4">AUX_CL</text>
<text x="528.2" y="243.9">VLOGIC</text>
<text x="552.7" y="243.9">NC</text>
<text x="558.8" y="245.7">16</text>
<text x="558.8" y="242.2">17</text>
<text x="307.5" y="247.5">15</text>
<text x="307.5" y="251">16</text>
<text x="313" y="249.2">PA5</text>
<text x="355.2" y="249.2">PA13</text>
<text x="364.8" y="251">33</text>
<text x="364.8" y="247.5">34</text>
<text x="522.7" y="249.2">10</text>
<text x="528.2" y="247.5">AD0</text>
<text x="528.2" y="251">REGOUT</text>
<text x="552.7" y="251">NC</text>
<text x="552.7" y="247.5">NC</text>
<text x="558.8" y="249.2">15</text>
<text x="307.5" y="254.5">17</text>
<text x="313" y="252.8">PA6</text>
<text x="313" y="256.3">PA7</text>
<text x="355.2" y="256.3">PA11</text>
<text x="355.2" y="252.8">PA12</text>
<text x="364.8" y="254.5">32</text>
<text x="386.5" y="257.5">RXD</text>
<text x="522.7" y="252.8">11</text>
<text x="522.7" y="256.3">12</text>
<text x="528.2" y="254.5">FSYNC</text>
<text x="552.7" y="254.5">NC</text>
<text x="558.8" y="252.8">14</text>
<text x="197.7" y="261.1">PA0</text>
<text x="307.5" y="258.1">18</text>
<text x="307.5" y="261.6">19</text>
<text x="313" y="259.8">PB0</text>
<text x="313" y="263.3">PB1</text>
<text x="355.2" y="259.8">PA10</text>
<text x="357.2" y="263.3">PA9</text>
<text x="364.8" y="261.6">30</text>
<text x="364.8" y="258.1">31</text>
<text x="386.5" y="261.1">TXD</text>
<text x="528.2" y="258.1">INT</text>
<text x="289.5" y="268.1">SCL</text>
<text x="307.5" y="265.1">20</text>
<text x="307.5" y="268.6">21</text>
<text x="313" y="266.9">PB2</text>
<text x="357.2" y="266.9">PA8</text>
<text x="364.8" y="268.6">28</text>
<text x="364.8" y="265.1">29</text>
<text x="289.5" y="271.6">SDA</text>
<text x="307.5" y="272.2">22</text>
<text x="313" y="270.4">PB10</text>
<text x="313" y="273.9">PB11</text>
<text x="355.2" y="273.9">PB14</text>
<text x="355.2" y="270.4">PB15</text>
<text x="364.8" y="275.7">26</text>
<text x="364.8" y="272.2">27</text>
<text x="355.2" y="281">PB12</text>
<text x="355.2" y="277.5">PB13</text>
<text x="364.8" y="279.2">25</text>
<text x="607" y="333.4">RXD</text>
<text x="252.4" y="338.7">VBAT</text>
<text x="607" y="336.9">TXD</text>
<text x="386.5" y="352.8">PB4</text>
<text x="273.6" y="358.1">PA4</text>
<text x="386.5" y="373.9">PB3</text>
<text x="132.5" y="425.1">VBAT</text>
<text x="711" y="423.3">VBAT</text>
<text x="656.3" y="460.4">PWM2_RR_CW</text>
<text x="77.8" y="462.1">PWM3_LR_CCW</text>
</g>
<g font-size="3.2" fill="#000080">
<text x="143.8" y="46">LF</text>
<text x="722.4" y="46">RF</text>
<text x="143.6" y="49.2">HDR-M-2.54_1x2</text>
<text x="722.2" y="49.2">HDR-M-2.54_1x2</text>
<text x="128.2" y="59.9">100nF</text>
<text x="128.2" y="56.7">C19</text>
<text x="706.8" y="59.9">100nF</text>
<text x="706.8" y="56.7">C20</text>
<text x="106.7" y="76">1K</text>
<text x="106.7" y="72.9">R7</text>
<text x="685.2" y="76">1K</text>
<text x="685.2" y="72.9">R10</text>
<text x="135.3" y="82.8">SI2302</text>
<text x="135.8" y="79.4">Q1</text>
<text x="713.8" y="82.8">SI2302</text>
<text x="714.3" y="79.4">Q2</text>
<text x="121.5" y="95.1">10K</text>
<text x="121.5" y="92">R8</text>
<text x="700.1" y="95.1">10K</text>
<text x="700.1" y="92">R9</text>
<text x="364.3" y="112.7">HT7533-1_C14289</text>
<text x="364.3" y="109.5">U3</text>
<text x="302.5" y="117.3">D1</text>
<text x="212.9" y="123.7">BAT</text>
<text x="302.5" y="120.5">SS210</text>
<text x="415.7" y="125.5">C24</text>
<text x="433.4" y="125.5">C25</text>
<text x="212.4" y="127.3">HDR-M-2.54_1x2</text>
<text x="415.7" y="128.7">100nF</text>
<text x="433.4" y="128.7">22uF</text>
<text x="320.5" y="135.7">22uF</text>
<text x="320.5" y="132.6">C26</text>
<text x="334.6" y="135.8">100nF</text>
<text x="334.6" y="132.5">C27</text>
<text x="247.1" y="148.1">LSSAM12-V-T/R</text>
<text x="247.1" y="144.9">OFF/ON</text>
<text x="285.2" y="179.9">100nF</text>
<text x="285.2" y="176.6">C6</text>
<text x="408.7" y="185.5">C4</text>
<text x="230.2" y="189.3">22pF</text>
<text x="230.2" y="186.1">C13</text>
<text x="336.2" y="190.6">U1</text>
<text x="408.7" y="188.7">100nF</text>
<text x="254.9" y="195.5">8MHz</text>
<text x="255.1" y="192.3">X1</text>
<text x="336.2" y="193.8">STM32F103C8T6</text>
<text x="230.2" y="203.4">22pF</text>
<text x="230.2" y="200.2">C14</text>
<text x="424.1" y="208.4">HDR-M-2.54_1x2</text>
<text x="424.6" y="204.8">J1</text>
<text x="540.7" y="209.7">MPU-6050_C24112</text>
<text x="540.7" y="206.6">U2</text>
<text x="228.4" y="214">R2</text>
<text x="585.4" y="213.3">4.7K</text>
<text x="585.4" y="210.1">R5</text>
<text x="596" y="213.3">4.7K</text>
<text x="596" y="210.1">R6</text>
<text x="228.4" y="217.1">4.7K</text>
<text x="414.3" y="220.7">R1</text>
<text x="244.7" y="227.8">C1</text>
<text x="260.5" y="227.8">RST</text>
<text x="414.3" y="223.8">4.7K</text>
<text x="584.7" y="224.9">C16</text>
<text x="244.7" y="231">100nF</text>
<text x="584.7" y="228.1">2.2nF</text>
<text x="281.7" y="238.4">C5</text>
<text x="281.7" y="241.6">100nF</text>
<text x="428.1" y="249">C3</text>
<text x="502.2" y="250.7">C17</text>
<text x="177.7" y="257.4">HDR-M-2.54_1x3</text>
<text x="178.2" y="254.4">PPM</text>
<text x="428.1" y="252.2">100nF</text>
<text x="502.2" y="254">100nF</text>
<text x="518.1" y="261.3">C18</text>
<text x="518.1" y="264.5">100nF</text>
<text x="576.3" y="268.1">100nF</text>
<text x="576.3" y="264.8">C15</text>
<text x="297.6" y="298.3">C2</text>
<text x="297.6" y="301.6">100nF</text>
<text x="578.7" y="323">SER</text>
<text x="578" y="326.1">HDR-M-2.54_1x4</text>
<text x="415.2" y="347.3">LEDB</text>
<text x="253.8" y="352.7">10K</text>
<text x="253.8" y="349.5">R15</text>
<text x="399.5" y="351.2">100</text>
<text x="399.5" y="348">R4</text>
<text x="415.2" y="350.5">19-217/BHC-ZL1M2RY/3T</text>
<text x="415.2" y="363.9">LEDG</text>
<text x="253.8" y="370.3">10K</text>
<text x="253.8" y="367.2">R16</text>
<text x="272.9" y="370.4">100nF</text>
<text x="272.9" y="367.1">C23</text>
<text x="399.5" y="369.2">R3</text>
<text x="415.2" y="367.1">19-217/GHC-YR1S2/3T</text>
<text x="399.5" y="372.4">100</text>
<text x="143.8" y="430.6">LR</text>
<text x="722.2" y="432">HDR-M-2.54_1x2</text>
<text x="722.4" y="428.8">RR</text>
<text x="143.6" y="433.7">HDR-M-2.54_1x2</text>
<text x="128.2" y="441.2">C21</text>
<text x="706.8" y="442.7">100nF</text>
<text x="706.8" y="439.5">C22</text>
<text x="128.2" y="444.5">100nF</text>
<text x="685.2" y="455.7">R13</text>
<text x="106.7" y="460.6">1K</text>
<text x="106.7" y="457.4">R12</text>
<text x="685.2" y="458.8">1K</text>
<text x="135.3" y="467.4">SI2302</text>
<text x="135.8" y="464">Q3</text>
<text x="713.8" y="465.6">SI2302</text>
<text x="714.3" y="462.2">Q4</text>
<text x="121.5" y="479.7">10K</text>
<text x="121.5" y="476.5">R11</text>
<text x="700.1" y="477.9">10K</text>
<text x="700.1" y="474.8">R14</text>
</g>
<g font-size="3.2">
<text x="144.8" y="54.9">1</text>
<text x="144.8" y="58.4">2</text>
<text x="723.4" y="54.9">1</text>
<text x="723.4" y="58.4">2</text>
<text x="216.7" y="132.5">+</text>
<text x="217.8" y="136">-</text>
<text x="352.8" y="203.4">VSS_3</text>
<text x="364.8" y="201.6">47</text>
<text x="416.5" y="210.1">1</text>
<text x="416.5" y="213.6">2</text>
<text x="309.5" y="222.8">8</text>
<text x="313" y="224.5">VSSA</text>
<text x="558.8" y="238.7">18</text>
<text x="352.8" y="245.7">VSS_2</text>
<text x="364.8" y="243.9">35</text>
<text x="550" y="240.4">GND</text>
<text x="177.4" y="263">3</text>
<text x="177.4" y="266.5">2</text>
<text x="177.4" y="270.1">1</text>
<text x="307.5" y="275.7">23</text>
<text x="313" y="277.5">VSS_1</text>
<text x="578.2" y="335.7">3</text>
<text x="578.2" y="332.1">4</text>
<text x="578.2" y="339.2">2</text>
<text x="578.2" y="342">1</text>
<text x="723.4" y="437.6">1</text>
<text x="144.8" y="439.4">1</text>
<text x="144.8" y="442.9">2</text>
<text x="723.4" y="441.1">2</text>
</g>
<g font-size="3.2" fill="#f00">
<text x="352.2" y="199.8">VDD_3</text>
<text x="364.8" y="198.1">48</text>
<text x="309.5" y="226.3">9</text>
<text x="313" y="228.1">VDDA</text>
<text x="352.2" y="242.2">VDD_2</text>
<text x="364.8" y="240.4">36</text>
<text x="558.8" y="256.3">13</text>
<text x="550.3" y="258.1">VDD</text>
<text x="307.5" y="279.2">24</text>
<text x="313" y="281">VDD_1</text>
</g>
<g font-size="1.4" fill="#238d23">
<text x="131.1" y="75.3">D</text>
<text x="709.6" y="75.3">D</text>
<text x="126.8" y="78.5">G</text>
<text x="131.1" y="82.7">S</text>
<text x="705.4" y="78.5">G</text>
<text x="709.6" y="82.7">S</text>
<text x="131.1" y="459.8">D</text>
<text x="705.4" y="461.3">G</text>
<text x="709.6" y="458.1">D</text>
<text x="126.8" y="463">G</text>
<text x="131.1" y="467.3">S</text>
<text x="709.6" y="465.5">S</text>
</g>
</svg>
